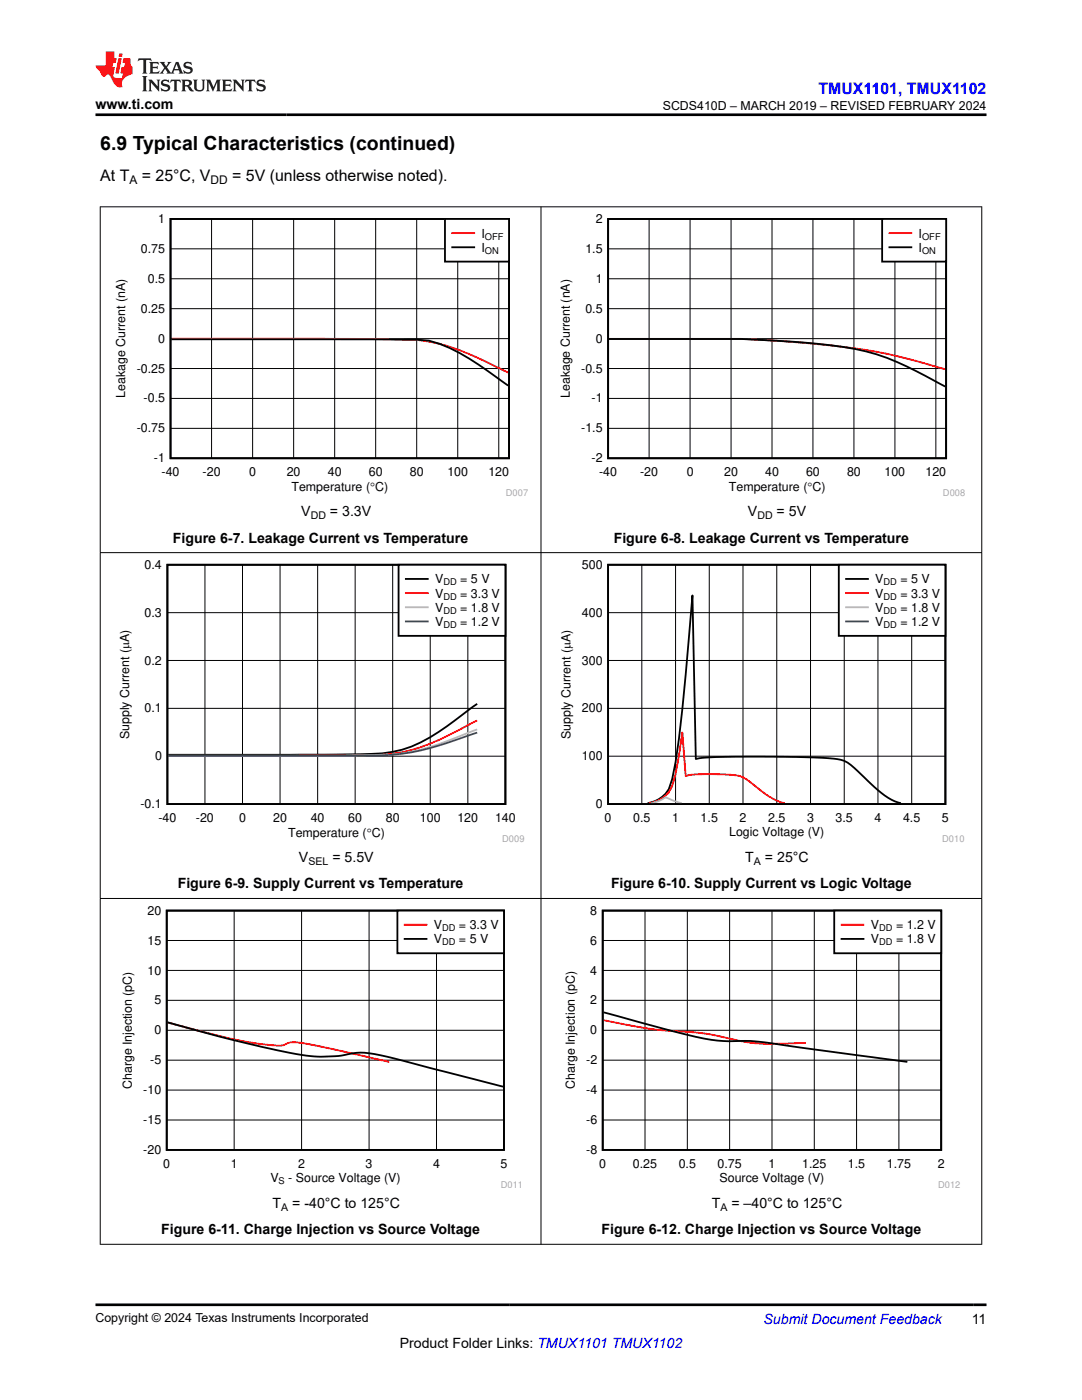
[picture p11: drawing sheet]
<svg xmlns="http://www.w3.org/2000/svg" width="216mm" height="279mm" viewBox="0 0 216 279" stroke-linecap="round" stroke-linejoin="round" font-family="sans-serif">
<path d="M34 43.7h67.6v47.8h-67.6zM34.2 67.7l47 .1a15.2 15.2 0 0 1 8.6 1.7 73.8 73.8 0 0 1 11.6 7.5" fill="none" stroke="#000" stroke-width=".36"/>
<g fill="none" stroke="#000" stroke-width=".2">
<path d="M34 55.6h67.6M34 49.7h67.6M42.2 43.7v47.8M50.4 43.7v47.8M58.6 43.7v47.8M66.8 43.7v47.8M75 43.7v47.8M83.1 43.7v47.8M91.3 43.7v47.8M99.5 43.7v47.8M34 79.5h67.6M34 73.5h67.6"/>
<path d="M34 67.6h67.6M34 61.6h67.6M34 85.5h67.6"/>
</g>
<path d="M34.2 67.6l44.6 .1a34 34 0 0 1 16.8 3.8l5.8 2.9" fill="none" stroke="#f00" stroke-width=".36"/>
<path d="M88.8 43.7h12.8v8.5h-12.8z" fill-rule="evenodd" fill="#fff"/>
<path d="M88.8 43.7h12.8v8.5h-12.8zM90.2 49.3h4.4" fill="none" stroke="#000" stroke-width=".36"/>
<path d="M90.2 46.5h4.4" fill="none" stroke="#f00" stroke-width=".36"/>
<path d="M111.3 42.7h81.3v56.3h-81.3z" fill-rule="evenodd" fill="#fff"/>
<path d="M121.3 43.7h67.5v47.8h-67.5zM121.5 67.7h11a307.5 307.5 0 0 1 26 .5 66.8 66.8 0 0 1 18.5 3.2l3.9 1.7 7.7 4" fill="none" stroke="#000" stroke-width=".36"/>
<g fill="none" stroke="#000" stroke-width=".2">
<path d="M121.3 55.6h67.5M121.3 49.7h67.5M129.5 43.7v47.8M137.7 43.7v47.8M145.9 43.7v47.8M154 43.7v47.8M162.2 43.7v47.8M170.4 43.7v47.8M178.6 43.7v47.8M186.7 43.7v47.8M121.3 79.5h67.5M121.3 73.5h67.5"/>
<path d="M121.3 67.6h67.5M121.3 61.6h67.5M121.3 85.5h67.5"/>
</g>
<path d="M121.5 67.6h11a272.1 272.1 0 0 1 26 .7 115.6 115.6 0 0 1 27.6 4.7l2.5 .7" fill="none" stroke="#f00" stroke-width=".36"/>
<path d="M176 43.7h12.8v8.5h-12.8z" fill-rule="evenodd" fill="#fff"/>
<path d="M176 43.7h12.8v8.5h-12.8zM177.5 49.3h4.3" fill="none" stroke="#000" stroke-width=".36"/>
<path d="M177.5 46.5h4.3" fill="none" stroke="#f00" stroke-width=".36"/>
<path d="M23.4 111.7h81.2v56.4h-81.2z" fill-rule="evenodd" fill="#fff"/>
<path d="M33.4 112.7h67.4v47.8h-67.4zM95.2 140.5a98.2 98.2 0 0 1-11.3 7.7 24.8 24.8 0 0 1-12 2.3l-38.3 .1" fill="none" stroke="#000" stroke-width=".36"/>
<path d="M40.9 112.7v47.8M48.4 112.7v47.8M55.9 112.7v47.8M63.4 112.7v47.8M70.9 112.7v47.8M78.4 112.7v47.8M85.8 112.7v47.8M93.4 112.7v47.8M33.4 131.8h67.5M33.4 122.3h67.5M33.4 150.9h67.5M33.4 141.4h67.5" fill="none" stroke="#000" stroke-width=".2"/>
<path d="M95.2 143.8a102.9 102.9 0 0 1-11.3 5.3 34.4 34.4 0 0 1-12 1.6l-38.3 .1" fill="none" stroke="#f00" stroke-width=".36"/>
<path d="M95.2 145.6l-.8 .3a68 68 0 0 1-14.2 4.5l-1.9 .2-11.1 .2h-33.6" fill="none" stroke="#b8b8b8" stroke-width=".36"/>
<path d="M95.2 146.2l-.8 .3a63.1 63.1 0 0 1-16.1 4.1l-8.7 .2h-36" fill="none" stroke="#295c75" stroke-width=".36"/>
<path d="M79.5 112.7h21.3v14.2h-21.3z" fill-rule="evenodd" fill="#fff"/>
<path d="M79.5 112.7h21.3v14.2h-21.3zM81 115.5h4.4" fill="none" stroke="#000" stroke-width=".36"/>
<path d="M81 118.4h4.4" fill="none" stroke="#f00" stroke-width=".36"/>
<path d="M81 121.2h4.4" fill="none" stroke="#b8b8b8" stroke-width=".36"/>
<path d="M81 124h4.4" fill="none" stroke="#295c75" stroke-width=".36"/>
<path d="M111.5 111.7h80.9v56.4h-80.9z" fill-rule="evenodd" fill="#fff"/>
<path d="M121.3 112.7h67.3v47.8h-67.3zM129.2 160.3a5.7 5.7 0 0 0 4.9-4.8 171.2 171.2 0 0 0 2.7-20.9l1.4-15.8 .6 32.7 1.4-.3 2.7-.1 14.1-.1a85.3 85.3 0 0 1 10.8 .6 9.6 9.6 0 0 1 4 2.9 25.6 25.6 0 0 0 6.7 5.4l1.3 .4" fill="none" stroke="#000" stroke-width=".36"/>
<g fill="none" stroke="#000" stroke-width=".2">
<path d="M128.1 112.7v47.8M134.8 112.7v47.8M141.5 112.7v47.8M148.3 112.7v47.8M155 112.7v47.8M161.7 112.7v47.8M168.5 112.7v47.8M175.2 112.7v47.8M181.9 112.7v47.8M121.3 131.8h67.4M121.3 122.3h67.4M121.3 150.9h67.4"/>
<path d="M121.3 141.4h67.4"/>
</g>
<path d="M129.5 160.3a6.1 6.1 0 0 0 5.3-5.8l1.3-8.3 .7 8.7a30.1 30.1 0 0 1 7.4-.4 7.9 7.9 0 0 1 6.1 2 14.8 14.8 0 0 0 6.3 3.8" fill="none" stroke="#f00" stroke-width=".36"/>
<path d="M129.8 160.3h.3a6.5 6.5 0 0 0 2.7-1.2l2 .9 1.2 .3" fill="none" stroke="#b8b8b8" stroke-width=".36"/>
<path d="M130 160.3h.1" fill="none" stroke="#295c75" stroke-width=".36"/>
<path d="M167.4 112.7h21.2v14.2h-21.2z" fill-rule="evenodd" fill="#fff"/>
<path d="M167.4 112.7h21.2v14.2h-21.2zM168.8 115.5h4.4" fill="none" stroke="#000" stroke-width=".36"/>
<path d="M168.8 118.4h4.4" fill="none" stroke="#f00" stroke-width=".36"/>
<path d="M168.8 121.2h4.4" fill="none" stroke="#b8b8b8" stroke-width=".36"/>
<path d="M168.8 124h4.4" fill="none" stroke="#295c75" stroke-width=".36"/>
<path d="M24 180.7h80v56.4h-80z" fill-rule="evenodd" fill="#fff"/>
<path d="M33.3 181.7h67.3v47.8h-67.3zM33.4 204a266.7 266.7 0 0 0 27.7 6.7 29.7 29.7 0 0 0 10-.6 28.2 28.2 0 0 1 8.9 1.5l20.4 5.3" fill="none" stroke="#000" stroke-width=".36"/>
<path d="M33.3 199.6h67.3M33.3 193.7h67.3M33.3 187.7h67.3M46.7 181.7v47.8M60.2 181.7v47.8M73.6 181.7v47.8M87.1 181.7v47.8M33.3 217.5h67.3M33.3 211.6h67.3M33.3 205.6h67.3M33.3 223.5h67.3" fill="none" stroke="#000" stroke-width=".2"/>
<path d="M33.4 204.1a138.3 138.3 0 0 0 19.9 4.4l1.5 .1a5.1 5.1 0 0 0 3.2-.6h.5a105.6 105.6 0 0 1 14.8 2.9l4.4 1" fill="none" stroke="#f00" stroke-width=".36"/>
<path d="M79.3 181.7h21.3v8.5h-21.3z" fill-rule="evenodd" fill="#fff"/>
<path d="M79.3 181.7h21.3v8.5h-21.3zM80.7 187.4h4.4" fill="none" stroke="#000" stroke-width=".36"/>
<path d="M80.7 184.6h4.4" fill="none" stroke="#f00" stroke-width=".36"/>
<path d="M112.3 180.7h79.3v56.4h-79.3z" fill-rule="evenodd" fill="#fff"/>
<path d="M120.3 181.7h67.5v47.8h-67.5zM120.4 202l4.8 1.3a186.7 186.7 0 0 0 16.7 4.2l3.4 .3a53 53 0 0 1 12.8 1l23 3.1" fill="none" stroke="#000" stroke-width=".36"/>
<g fill="none" stroke="#000" stroke-width=".2">
<path d="M120.3 199.6h67.5M120.3 193.7h67.5M120.3 187.7h67.5M128.7 181.7v47.8M137.1 181.7v47.8M145.6 181.7v47.8M154 181.7v47.8M162.5 181.7v47.8M170.9 181.7v47.8M179.4 181.7v47.8M120.3 217.5h67.5M120.3 211.6h67.5"/>
<path d="M120.3 205.6h67.5M120.3 223.5h67.5"/>
</g>
<path d="M120.4 203.6a89.3 89.3 0 0 0 18.1 2.4 85.5 85.5 0 0 1 10.1 1.9 66.5 66.5 0 0 0 12.2 .2" fill="none" stroke="#f00" stroke-width=".36"/>
<path d="M166.5 181.7h21.3v8.5h-21.3z" fill-rule="evenodd" fill="#fff"/>
<path d="M166.5 181.7h21.3v8.5h-21.3zM167.9 187.4h4.4" fill="none" stroke="#000" stroke-width=".36"/>
<path d="M167.9 184.6h4.4" fill="none" stroke="#f00" stroke-width=".36"/>
<path d="M19.9 41.3h176.1M20 41.2v207.2M107.9 41.2v207.2M195.9 41.2v207.2M19.9 110.3h176.1M19.9 179.3h176.1M19.9 248.3h176.1" fill="none" stroke="#000" stroke-width=".2"/>
<path d="M27.7 11.6l-.2 .6 .5-.2h.6v.1v2.2l-.2 .4h1l-.2-.4v-2.2v-.1h.5l.5 .2-.1-.6zM29.8 12.4l.2 .3v1.6l-.2 .4h1.9l.1-.6a1.08 1.08 0 0 1-1.3 .2v-.7h.6l.4 .2v-.7l-.4 .2h-.6v-.5l.2-.2a1 1 0 0 1 1 .3l-.1-.5zM31.8 12.4l1 1.1-1 1.2h.9l-.2-.2 .4-.8 .5 .8-.2 .2h1.6l-.2-.2 .1-.5h1l.1 .5-.1 .2h.9l-.2-.4-.8-1.9h-.5l-1 2.1-.8-1.1 .9-1h-.8l.2 .2-.5 .6-.3-.6 .1-.2zM35.2 12.8l.4 1h-.8zM36.8 12.5a.65 .65 0 0 0-.2 .7 .65 .65 0 0 0 .6 .5l.7 .1 .1 .3a.79 .79 0 0 1-.7 .4 .79 .79 0 0 1-.7-.5l.1 .7 .2-.1a.93 .93 0 0 0 1.1 0 .93 .93 0 0 0 .4-.9 1.46 1.46 0 0 0-1.2-.6l-.1-.3a1.09 1.09 0 0 1 1.2 .2l-.2-.6-.1 .1-.6-.2zM28.4 15.2l.2 .4v2.2l-.2 .4h1l-.2-.4v-2.2l.2-.4zM29.6 15.9l.2 .4v1.5l-.2 .4h.8l-.3-.4v-1.3l1.7 1.8v-2l.2-.4h-.8l.2 .2 .1 1.1-1.2-1.3zM32.3 16a.65 .65 0 0 0-.2 .8 .65 .65 0 0 0 .7 .4l.6 .2 .1 .2a.79 .79 0 0 1-.7 .4 .79 .79 0 0 1-.7-.5l.1 .7 .2-.1a.93 .93 0 0 0 1.1 .1 .93 .93 0 0 0 .4-1 1.46 1.46 0 0 0-1.2-.5l-.1-.4a1.09 1.09 0 0 1 1.2 .2l-.2-.6-.1 .1-.6-.1zM34.1 15.9l-.1 .6a.63 .63 0 0 1 .7-.3l.1 1.6-.3 .4h1l-.2-.4v-1.6a.66 .66 0 0 1 .8 .3l-.1-.6zM36.2 15.9l.2 .4v1.5l-.2 .4h.9l-.2-.2v-.7h.5l.1 .2a.79 .79 0 0 0 1.2 .6l-1-.9a.61 .61 0 0 0 .6-.6 .61 .61 0 0 0-.5-.7zM36.9 16.2h.2a.47 .47 0 0 1 .5 .1 .47 .47 0 0 1 .1 .5l-.2 .1-.6 .1zM38.5 15.9l.2 .2a2.27 2.27 0 0 0 .4 2 1.04 1.04 0 0 0 1.7-.7v-1.3l.2-.2h-.8l.2 .4v1.1a.6 .6 0 0 1-.6 .6 .6 .6 0 0 1-.6-.6v-1.1l.3-.4zM41.1 15.9l.2 .4v1.5l-.2 .4h.7l-.2-.4v-1.4l.9 1.9 .8-1.9v1.4l-.2 .4h1l-.3-.4v-1.5l.3-.4h-.8l-.7 1.5-.7-1.5zM44.3 15.9l.2 .4v1.5l-.2 .4h1.9l.1-.6a1.09 1.09 0 0 1-1.3 .2v-.7h.6l.4 .2v-.6l-.4 .2h-.6v-.6l.2-.1a1.01 1.01 0 0 1 1 .3l-.1-.6zM46.4 15.9l.3 .4v1.5l-.3 .4h.8l-.2-.4v-1.3l1.6 1.8v-2l.2-.4h-.7l.2 .2v1.1l-1.2-1.3zM49 15.9l-.1 .6a.63 .63 0 0 1 .8-.3v1.6l-.3 .4h1l-.2-.4v-1.6a.66 .66 0 0 1 .8 .3l-.1-.6zM51.4 16a.65 .65 0 0 0-.2 .8 .65 .65 0 0 0 .6 .4l.6 .2 .2 .2a.79 .79 0 0 1-.8 .4 .79 .79 0 0 1-.6-.5l.1 .7 .2-.1a.93 .93 0 0 0 1 .1 .93 .93 0 0 0 .5-1 1.46 1.46 0 0 0-1.3-.5l-.1-.4a1.09 1.09 0 0 1 1.3 .2l-.2-.6-.2 .1-.5-.1z" fill="#231f20"/>
<path d="M21.1 10.3v2.7h-2.1l.1 .4 .9 1a.95 .95 0 0 0 .9 .9 .59 .59 0 0 1 .6-.4 .59 .59 0 0 1 .5 .3l.4 .8a1.59 1.59 0 0 0 2.1 1.4 1.61 1.61 0 0 1 1-2.3l1-.3-.1-1.5a1.59 1.59 0 0 1-.4-1.7h-1.4l-.2 .9h.5l-.1 .9h-.5l-.2 .9v.3l.4 .1-.2 .9h-.6a.73 .73 0 0 1-1.1-.7l.3-1.5h-.5l.2-.9h.5l.2-.9h-.5v-1.3zM23.6 11.6l-.6 3.1h.7l.6-3.1zM23.8 10.7l-.1 .6h.7l.1-.6z" fill="#ed1c24"/>
<path d="M19 22.9h177.8M19 260.4h177.8" fill="none" stroke="#000" stroke-width=".53"/>
<text font-size="3.9" x="20" y="29.9">6.9 Typical Characteristics (continued)</text>
<text font-size="3.2" fill="#00f" x="163.3" y="18.7">TMUX1101, TMUX1102</text>
<g font-size="3.2">
<text x="20" y="36.1">At T</text>
<text x="28.3" y="36.1">= 25°C, V</text>
<text x="46.3" y="36.1">= 5V (unless otherwise noted).</text>
</g>
<g font-size="2.8">
<text x="19" y="21.8">www.ti.com</text>
<text x="60.1" y="103.1">V</text>
<text x="65.8" y="103.1">= 3.3V</text>
<text x="149.2" y="103.1">V</text>
<text x="155" y="103.1">= 5V</text>
<text x="34.5" y="108.3">Figure 6-7. Leakage Current vs Temperature</text>
<text x="122.5" y="108.3">Figure 6-8. Leakage Current vs Temperature</text>
<text x="59.6" y="172.1">V</text>
<text x="66.3" y="172.1">= 5.5V</text>
<text x="148.7" y="172.1">T</text>
<text x="152.6" y="172.1">= 25°C</text>
<text x="35.5" y="177.3">Figure 6-9. Supply Current vs Temperature</text>
<text x="121.9" y="177.3">Figure 6-10. Supply Current vs Logic Voltage</text>
<text x="54.4" y="241.1">T</text>
<text x="58.3" y="241.1">= -40°C to 125°C</text>
<text x="142" y="241.1">T</text>
<text x="146" y="241.1">= –40°C to 125°C</text>
<text x="32.2" y="246.3">Figure 6-11. Charge Injection vs Source Voltage</text>
<text x="120" y="246.3">Figure 6-12. Charge Injection vs Source Voltage</text>
<text x="79.8" y="269">Product Folder Links: TMUX1101 TMUX1102</text>
<text x="193.9" y="264.2">11</text>
</g>
<text font-size="2.8" fill="#00f" x="152.4" y="264.2">Submit Document Feedback</text>
<g font-size="2.5">
<text x="132.3" y="21.9">SCDS410D – MARCH 2019 – REVISED FEBRUARY 2024</text>
<text x="31.6" y="44.5">1</text>
<text x="96.1" y="47.4">I</text>
<text x="118.9" y="44.5">2</text>
<text x="183.3" y="47.4">I</text>
<text x="28.1" y="50.5">0.75</text>
<text x="96.1" y="50.2">I</text>
<text x="116.8" y="50.5">1.5</text>
<text x="183.3" y="50.2">I</text>
<text x="29.5" y="56.4">0.5</text>
<text x="118.9" y="56.4">1</text>
<text x="28.1" y="62.4">0.25</text>
<text x="116.8" y="62.4">0.5</text>
<text x="31.6" y="68.4">0</text>
<text x="118.9" y="68.4">0</text>
<text x="27.3" y="74.4">-0.25</text>
<text x="116" y="74.4">-0.5</text>
<text x="25" y="79.5" transform="rotate(-90 25 79.5)">Leakage Current (nA)</text>
<text x="28.7" y="80.3">-0.5</text>
<text x="113.7" y="79.5" transform="rotate(-90 113.7 79.5)">Leakage Current (nA)</text>
<text x="118.1" y="80.3">-1</text>
<text x="27.3" y="86.3">-0.75</text>
<text x="116" y="86.3">-1.5</text>
<text x="30.7" y="92.3">-1</text>
<text x="32.2" y="95.1">-40</text>
<text x="40.4" y="95.1">-20</text>
<text x="49.7" y="95.1">0</text>
<text x="57.2" y="95.1">20</text>
<text x="65.4" y="95.1">40</text>
<text x="73.6" y="95.1">60</text>
<text x="81.8" y="95.1">80</text>
<text x="89.3" y="95.1">100</text>
<text x="97.5" y="95.1">120</text>
<text x="118.1" y="92.3">-2</text>
<text x="119.6" y="95.1">-40</text>
<text x="127.7" y="95.1">-20</text>
<text x="137" y="95.1">0</text>
<text x="144.5" y="95.1">20</text>
<text x="152.7" y="95.1">40</text>
<text x="160.8" y="95.1">60</text>
<text x="169" y="95.1">80</text>
<text x="176.5" y="95.1">100</text>
<text x="184.7" y="95.1">120</text>
<text x="58.1" y="97.9">Temperature (qC)</text>
<text x="145.4" y="97.9">Temperature (qC)</text>
<text x="28.9" y="113.5">0.4</text>
<text x="116.1" y="113.5">500</text>
<text x="86.8" y="116.4">V</text>
<text x="86.8" y="119.2">V</text>
<text x="91.8" y="119.2">= 3.3 V</text>
<text x="91.8" y="116.4">= 5 V</text>
<text x="174.6" y="116.4">V</text>
<text x="174.6" y="119.2">V</text>
<text x="179.7" y="116.4">= 5 V</text>
<text x="179.7" y="119.2">= 3.3 V</text>
<text x="28.9" y="123.1">0.3</text>
<text x="86.8" y="122.1">V</text>
<text x="86.8" y="124.9">V</text>
<text x="91.8" y="122.1">= 1.8 V</text>
<text x="91.8" y="124.9">= 1.2 V</text>
<text x="116.1" y="123.1">400</text>
<text x="174.6" y="122.1">V</text>
<text x="174.6" y="124.9">V</text>
<text x="179.7" y="122.1">= 1.8 V</text>
<text x="179.7" y="124.9">= 1.2 V</text>
<text x="28.9" y="132.6">0.2</text>
<text x="116.1" y="132.6">300</text>
<text x="28.9" y="142.2">0.1</text>
<text x="116.1" y="142.2">200</text>
<text x="25.8" y="147.5" transform="rotate(-90 25.8 147.5)">Supply Current (PA)</text>
<text x="113.9" y="147.5" transform="rotate(-90 113.9 147.5)">Supply Current (PA)</text>
<text x="30.9" y="151.7">0</text>
<text x="116.1" y="151.7">100</text>
<text x="28" y="161.3">-0.1</text>
<text x="118.9" y="161.3">0</text>
<text x="31.6" y="164.1">-40</text>
<text x="39.1" y="164.1">-20</text>
<text x="47.7" y="164.1">0</text>
<text x="54.5" y="164.1">20</text>
<text x="57.5" y="167">Temperature (qC)</text>
<text x="62" y="164.1">40</text>
<text x="69.5" y="164.1">60</text>
<text x="77" y="164.1">80</text>
<text x="83.8" y="164.1">100</text>
<text x="91.3" y="164.1">120</text>
<text x="98.8" y="164.1">140</text>
<text x="120.6" y="164.1">0</text>
<text x="126.3" y="164.1">0.5</text>
<text x="134.1" y="164.1">1</text>
<text x="139.8" y="164.1">1.5</text>
<text x="145.5" y="166.9">Logic Voltage (V)</text>
<text x="147.6" y="164.1">2</text>
<text x="153.3" y="164.1">2.5</text>
<text x="161" y="164.1">3</text>
<text x="166.7" y="164.1">3.5</text>
<text x="174.5" y="164.1">4</text>
<text x="180.2" y="164.1">4.5</text>
<text x="188" y="164.1">5</text>
<text x="29.4" y="182.5">20</text>
<text x="86.6" y="185.4">V</text>
<text x="91.6" y="185.4">= 3.3 V</text>
<text x="117.8" y="182.5">8</text>
<text x="173.8" y="185.4">V</text>
<text x="178.8" y="185.4">= 1.2 V</text>
<text x="29.4" y="188.5">15</text>
<text x="86.6" y="188.3">V</text>
<text x="91.6" y="188.3">= 5 V</text>
<text x="117.8" y="188.5">6</text>
<text x="173.8" y="188.3">V</text>
<text x="178.8" y="188.3">= 1.8 V</text>
<text x="29.4" y="194.5">10</text>
<text x="117.8" y="194.5">4</text>
<text x="30.8" y="200.5">5</text>
<text x="117.8" y="200.5">2</text>
<text x="30.8" y="206.4">0</text>
<text x="117.8" y="206.4">0</text>
<text x="30" y="212.4">-5</text>
<text x="117" y="212.4">-2</text>
<text x="26.3" y="217.4" transform="rotate(-90 26.3 217.4)">Charge Injection (pC)</text>
<text x="28.6" y="218.4">-10</text>
<text x="114.7" y="217.4" transform="rotate(-90 114.7 217.4)">Charge Injection (pC)</text>
<text x="117" y="218.4">-4</text>
<text x="28.6" y="224.3">-15</text>
<text x="117" y="224.3">-6</text>
<text x="28.6" y="230.3">-20</text>
<text x="32.6" y="233.1">0</text>
<text x="46" y="233.1">1</text>
<text x="59.5" y="233.1">2</text>
<text x="73" y="233.1">3</text>
<text x="86.4" y="233.1">4</text>
<text x="99.9" y="233.1">5</text>
<text x="117" y="230.3">-8</text>
<text x="119.6" y="233.1">0</text>
<text x="126.3" y="233.1">0.25</text>
<text x="135.4" y="233.1">0.5</text>
<text x="143.2" y="233.1">0.75</text>
<text x="153.4" y="233.1">1</text>
<text x="160.1" y="233.1">1.25</text>
<text x="169.2" y="233.1">1.5</text>
<text x="177" y="233.1">1.75</text>
<text x="187.1" y="233.1">2</text>
<text x="53.9" y="236">V</text>
<text x="57.5" y="236">- Source Voltage (V)</text>
<text x="143.6" y="236">Source Voltage (V)</text>
<text x="19" y="263.9">Copyright © 2024 Texas Instruments Incorporated</text>
</g>
<g font-size="2.4">
<text x="25.8" y="36.7">A</text>
<text x="42" y="36.7">DD</text>
</g>
<g font-size="2.1">
<text x="62" y="103.6">DD</text>
<text x="151.1" y="103.6">DD</text>
<text x="61.5" y="172.7">SEL</text>
<text x="150.4" y="172.7">A</text>
<text x="56.1" y="241.7">A</text>
<text x="143.8" y="241.7">A</text>
</g>
<g font-size="1.9">
<text x="96.8" y="47.8">OFF</text>
<text x="184" y="47.8">OFF</text>
<text x="96.8" y="50.7">ON</text>
<text x="184" y="50.7">ON</text>
<text x="88.5" y="116.8">DD</text>
<text x="88.5" y="119.7">DD</text>
<text x="176.3" y="116.8">DD</text>
<text x="176.3" y="119.7">DD</text>
<text x="88.5" y="122.5">DD</text>
<text x="88.5" y="125.3">DD</text>
<text x="176.3" y="122.5">DD</text>
<text x="176.3" y="125.3">DD</text>
<text x="88.2" y="185.9">DD</text>
<text x="175.4" y="185.9">DD</text>
<text x="88.2" y="188.7">DD</text>
<text x="175.4" y="188.7">DD</text>
<text x="55.6" y="236.4">S</text>
</g>
<g font-size="1.9" fill="#a8a8a8">
<text x="100.9" y="99">D007</text>
<text x="188.2" y="99">D008</text>
<text x="100.2" y="168">D009</text>
<text x="188" y="168">D010</text>
<text x="99.9" y="237">D011</text>
<text x="187.2" y="237">D012</text>
</g>
</svg>
